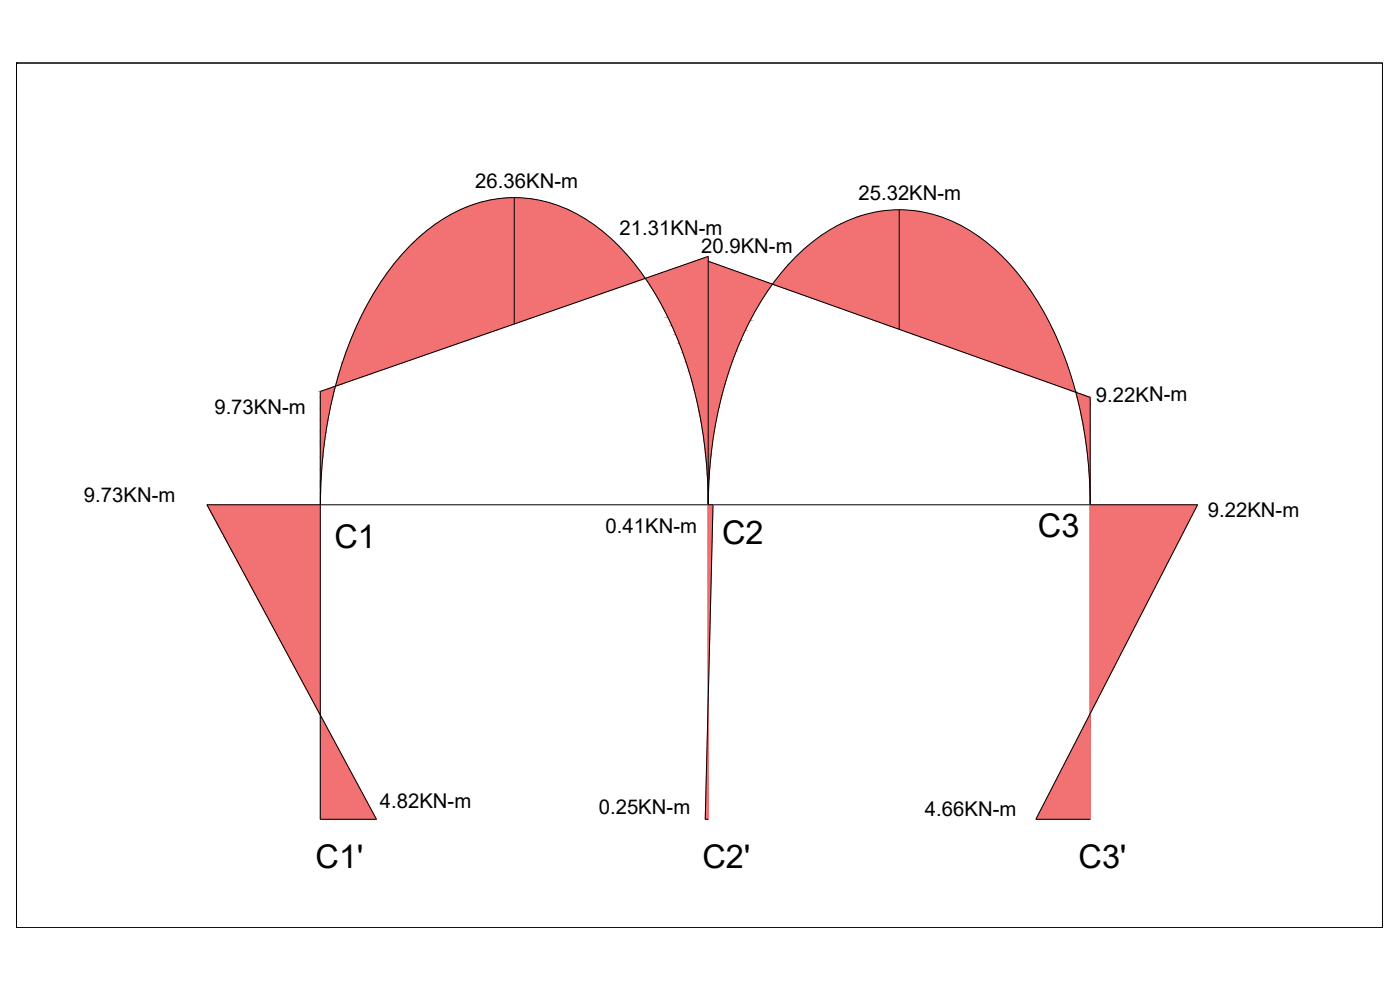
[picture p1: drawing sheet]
<svg xmlns="http://www.w3.org/2000/svg" width="420mm" height="297mm" viewBox="0 0 420 297" stroke-linecap="round" stroke-linejoin="round" font-family="sans-serif">
<!-- layer: 0 -->
<path d="M4.9 18.9v259.5h410v-259.5M4.9 18.9h.1M4.9 18.9v259.5M4.9 18.9h410M414.9 18.9h.1M154.3 59.3v37.9M212.5 78.4l114.7 40.8v126.6h-16.3l48.5-94.3h-297.3l50.9 94.3h-16.9v-128.3l116.4-40.6v168.9h-.8l2.3-94.3M269.9 62.9v35.9M96.2 151.4a127.6 127.6 0 0 1 14.5-60.8 65.6 65.6 0 0 1 24.5-26.2 38.8 38.8 0 0 1 41.8 2.1 71.8 71.8 0 0 1 23.4 28.6 129.6 129.6 0 0 1 12.1 56.3 120.8 120.8 0 0 1 14.4-58.4 63.7 63.7 0 0 1 24.2-25.2 39 39 0 0 1 41.1 2.1 69.4 69.4 0 0 1 23 27.5 121.9 121.9 0 0 1 12 54M4.9 278.4h.1M4.9 278.4h410" fill="none" stroke="#000" stroke-width=".3"/>
<g fill="#f27172" stroke="#f27172" stroke-width=".3">
<path d="M209.4 78l3.1-1.1v1.1z"/>
<path d="M212.5 78.4l2.5 .9h-2.5z"/>
<path d="M154.3 96.1h3.3l-3.3 1.1z"/>
<path d="M267 97.8h2.9v1z"/>
<path d="M100.9 115.2h1.8l-2 .7z"/>
<path d="M96.6 117.3l4.1-1.4-.4 1.4z"/>
<path d="M298.8 109.1h21.4l2.6 8.4z"/>
<path d="M322.9 117.7l2.5 .9h-2.3z"/>
<path d="M96.1 148.3v3.2z"/>
<path d="M327.1 147.6l.1 .7z"/>
<path d="M212.5 151.5h1.5l-1.5 58.6z"/>
<path d="M212.5 210.1v4.1z"/>
<path d="M327.2 151.5h32.2l-30.1 58.6z"/>
<path d="M95.9 214.2h.2v.3z"/>
<path d="M327.2 214.2v.3h-.2z"/>
<path d="M96.1 214.5l16.9 31.3h-16.9z"/>
<path d="M154.3 59.3l1.1 .1zM151.9 59.4l2.4-.1z"/>
<path d="M151.9 59.4l2.4 .2v-.2zM149.5 59.6l2.4-.2 2.4 .2z"/>
<path d="M154.3 59.4l5.5 .3zM154.3 59.4l5.5 .3h-5.5z"/>
<path d="M149.5 59.6l4.8 .5v-.5zM147.1 60.1l2.4-.5 4.8 .5z"/>
<path d="M147.1 60.1l7.2 .5v-.5zM144.6 60.6l2.5-.5 7.2 .5z"/>
<path d="M154.3 59.7l10.8 1.2-5.3-1.2zM154.3 59.7l10.8 1.2h-10.8z"/>
<path d="M144.6 60.6l9.7 .7v-.7zM142.2 61.3l2.4-.7 9.7 .7z"/>
<path d="M142.2 61.3l12.1 .9v-.9zM139.9 62.2l2.3-.9 12.1 .9z"/>
<path d="M154.3 60.9l16 2-5.2-2zM154.3 60.9l16 2h-16z"/>
<path d="M269.9 62.9v.4h3.7zM266 63.3l3.9-.4v.4z"/>
<path d="M139.9 62.2l14.4 1.1v-1.1zM137.5 63.3l2.4-1.1 14.4 1.1z"/>
<path d="M266 63.3l3.9 .1v-.1zM263.9 63.4l2.1-.1 3.9 .1z"/>
<path d="M269.9 63.3l6.1 .1zM269.9 63.3l6.1 .1h-6.1z"/>
<path d="M137.5 63.3l16.8 1.2v-1.2zM135.2 64.5l2.3-1.2 16.8 1.2z"/>
<path d="M263.9 63.4l6 1.4v-1.4zM258 64.8l5.9-1.4 6 1.4z"/>
<path d="M269.9 63.4l12.2 1.6-6.1-1.6zM269.9 63.4l12.2 1.6h-12.2z"/>
<path d="M154.3 62.9l21.2 2.7-5.2-2.7zM154.3 62.9l21.2 2.7h-21.2z"/>
<path d="M135.2 64.5l19.1 1.3v-1.3zM132.9 65.8l2.3-1.3 19.1 1.3z"/>
<path d="M258 64.8l11.9 2.4v-2.4zM252.3 67.2l5.7-2.4 11.9 2.4z"/>
<path d="M132.9 65.8l21.4 1.5v-1.5zM130.6 67.3l2.3-1.5 21.4 1.5z"/>
<path d="M269.9 65l18.1 2.5-5.9-2.5zM269.9 65l18.1 2.5h-18.1z"/>
<path d="M130.6 67.3l23.7 1.6v-1.6zM128.4 68.9l2.2-1.6 23.7 1.6z"/>
<path d="M154.3 65.6l26.1 3.4-4.9-3.4zM154.3 65.6l26.1 3.4h-26.1z"/>
<path d="M252.3 67.2l17.6 3.3v-3.3zM246.7 70.5l5.6-3.3 17.6 3.3z"/>
<path d="M128.4 68.9l25.9 1.8v-1.8zM126.3 70.7l2.1-1.8 25.9 1.8z"/>
<path d="M269.9 67.5l23.8 3.5-5.7-3.5zM269.9 67.5l23.8 3.5h-23.8z"/>
<path d="M126.3 70.7l28 2v-2zM124.1 72.7l2.2-2 28 2z"/>
<path d="M154.3 69l30.8 4.2-4.7-4.2zM154.3 69l30.8 4.2h-30.8z"/>
<path d="M246.7 70.5l23.2 4.1v-4.1zM241.5 74.6l5.2-4.1 23.2 4.1z"/>
<path d="M124.1 72.7l30.2 2v-2zM124.1 72.7l30.2 2h-32.2z"/>
<path d="M269.9 71l29.3 4.4-5.5-4.4zM269.9 71l29.3 4.4h-29.3z"/>
<path d="M122.1 74.7l32.2 2.2v-2.2zM122.1 74.7l32.2 2.2h-34.2z"/>
<path d="M154.3 73.2l35.2 4.8-4.4-4.8zM154.3 73.2l35.2 4.8h-35.2z"/>
<path d="M209.4 78l3.1 .4v-.4zM208.4 78.4l1-.4 3.1 .4z"/>
<path d="M120.1 76.9l34.2 2.4v-2.4zM120.1 76.9l34.2 2.4h-36.2z"/>
<path d="M241.5 74.6l28.4 4.9v-4.9zM236.5 79.5l5-4.9 28.4 4.9z"/>
<path d="M269.9 75.4l34.3 5.2-5-5.2zM269.9 75.4l34.3 5.2h-34.3z"/>
<path d="M208.4 78.4l4.1 3.4v-3.4zM198.7 81.8l9.7-3.4 4.1 3.4z"/>
<path d="M154.3 78l38 3.8-2.8-3.8zM154.3 78l38 3.8h-38z"/>
<path d="M118.1 79.3l36.2 2.5v-2.5zM118.1 79.3l36.2 2.5h-38z"/>
<path d="M198.7 81.8l13.8 1.8v-1.8zM193.7 83.6l5-1.8 13.8 1.8z"/>
<path d="M154.3 81.8l39.4 1.8-1.4-1.8zM154.3 81.8l39.4 1.8h-39.4z"/>
<path d="M236.5 79.5l33.4 4.9v-4.9zM236.5 79.5l33.4 4.9h-37.3z"/>
<path d="M212.5 79.3l16.7 5.1-14.2-5.1zM212.5 79.3l16.7 5.1h-16.7z"/>
<path d="M116.3 81.8l38 2.6v-2.6zM116.3 81.8l38 2.6h-39.8z"/>
<path d="M232.6 84.4l37.3 .8v-.8zM232.6 84.4l37.3 .8h-38.1z"/>
<path d="M212.5 84.4l19.3 .8-2.6-.8zM212.5 84.4l19.3 .8h-19.3z"/>
<path d="M193.7 83.6l18.8 2.1v-2.1zM193.7 83.6l18.8 2.1h-17.4z"/>
<path d="M269.9 80.6l39 6.1-4.7-6.1zM269.9 80.6l39 6.1h-39z"/>
<path d="M114.5 84.4l39.8 2.7v-2.7zM114.5 84.4l39.8 2.7h-41.6z"/>
<path d="M212.5 85.2l17.5 2.6 1.8-2.6zM212.5 85.2l17.5 2.6h-17.5z"/>
<path d="M195.1 85.7l17.4 2.3v-2.3zM195.1 85.7l17.4 2.3h-16z"/>
<path d="M112.7 87.1l41.6 2.8v-2.8zM112.7 87.1l41.6 2.8h-43.2z"/>
<path d="M196.5 88l16 2.3v-2.3zM196.5 88l16 2.3h-14.6z"/>
<path d="M212.5 87.8l15.8 2.7 1.7-2.7zM212.5 87.8l15.8 2.7h-15.8z"/>
<path d="M197.9 90.3l14.6 2.4v-2.4zM197.9 90.3l14.6 2.4h-13.3z"/>
<path d="M111.1 89.9l43.2 2.9v-2.9zM111.1 89.9l43.2 2.9h-44.8z"/>
<path d="M212.5 90.5l14.2 2.7 1.6-2.7zM212.5 90.5l14.2 2.7h-14.2z"/>
<path d="M269.9 86.7l43.3 6.8-4.3-6.8zM269.9 86.7l43.3 6.8h-43.3z"/>
<path d="M199.2 92.7l13.3 2.5v-2.5zM199.2 92.7l13.3 2.5h-12.1z"/>
<path d="M109.5 92.8l44.8 3v-3zM109.5 92.8l44.8 3h-46.4z"/>
<path d="M212.5 93.2l12.7 2.9 1.5-2.9zM212.5 93.2l12.7 2.9h-12.7z"/>
<path d="M154.3 83.6l3.3 12.5 36.1-12.5zM154.3 83.6l3.3 12.5h-3.3z"/>
<path d="M107.9 95.8l46.4 .3v-.3zM107.9 95.8l46.4 .3h-46.5z"/>
<path d="M107.8 96.1l46.5 1.1v-1.1zM107.8 96.1l46.5 1.1h-47z"/>
<path d="M269.9 93.5l45.4 4.3-2.1-4.3zM269.9 93.5l45.4 4.3h-45.4z"/>
<path d="M231.8 85.2l38.1 12.6v-12.6zM231.8 85.2l38.1 12.6h-2.9z"/>
<path d="M200.4 95.2l12.1 2.6v-2.6zM200.4 95.2l12.1 2.6h-10.8z"/>
<path d="M269.9 97.8l46 1-.6-1zM269.9 97.8l46 1h-46z"/>
<path d="M107.3 97.2l42 1.8 5-1.8zM107.3 97.2l42 1.8h-42.8z"/>
<path d="M212.5 96.1l11.2 2.9 1.5-2.9zM212.5 96.1l11.2 2.9h-11.2z"/>
<path d="M201.7 97.8l10.8 2.6v-2.6zM201.7 97.8l10.8 2.6h-9.7z"/>
<path d="M269.9 98.8l47.1 2.2-1.1-2.2zM269.9 98.8l47.1 2.2h-40.9z"/>
<path d="M212.5 99l9.8 3.1 1.4-3.1zM212.5 99l9.8 3.1h-9.8z"/>
<path d="M106.5 99l33.5 3.2 9.3-3.2zM106.5 99l33.5 3.2h-34.8z"/>
<path d="M202.8 100.4l9.7 2.7v-2.7zM202.8 100.4l9.7 2.7h-8.6z"/>
<path d="M212.5 102.1l8.5 3.2 1.3-3.2zM212.5 102.1l8.5 3.2h-8.5z"/>
<path d="M105.2 102.2l25.3 3.3 9.5-3.3zM105.2 102.2l25.3 3.3h-26.6z"/>
<path d="M203.9 103.1l8.6 2.7v-2.7zM203.9 103.1l8.6 2.7h-7.6z"/>
<path d="M212.5 105.3l7.2 3.2 1.3-3.2zM212.5 105.3l7.2 3.2h-7.2z"/>
<path d="M204.9 105.8l7.6 2.8v-2.8zM204.9 105.8l7.6 2.8h-6.6z"/>
<path d="M103.9 105.5l16.9 3.4 9.7-3.4zM103.9 105.5l16.9 3.4h-18.1z"/>
<path d="M276.1 101l44.1 8.1-3.2-8.1zM276.1 101l44.1 8.1h-21.4z"/>
<path d="M205.9 108.6l6.6 2.8v-2.8zM205.9 108.6l6.6 2.8h-5.7z"/>
<path d="M212.5 108.5l6.1 3.3 1.1-3.3zM212.5 108.5l6.1 3.3h-6.1z"/>
<path d="M102.7 108.9l8.1 3.4 10-3.4zM102.7 108.9l8.1 3.4h-9.2z"/>
<path d="M206.8 111.4l5.7 2.9v-2.9zM206.8 111.4l5.7 2.9h-4.9z"/>
<path d="M212.5 111.8l5.1 3.4 1-3.4zM212.5 111.8l5.1 3.4h-5.1z"/>
<path d="M101.6 112.3l1.1 2.9 8.1-2.9zM101.6 112.3l1.1 2.9h-1.8z"/>
<path d="M207.6 114.3l4.9 3v-3zM207.6 114.3l4.9 3h-4.1z"/>
<path d="M298.8 109.1l23.4 8.4h.6zM322.2 117.5h.6l.1 .2z"/>
<path d="M96.6 117.3l3.7 .2v-.2zM96.1 117.5l.5-.2 3.7 .2z"/>
<path d="M212.5 115.2l4.1 3.4 1-3.4zM212.5 115.2l4.1 3.4h-4.1z"/>
<path d="M323.1 118.6l4.1 .6-1.8-.6zM323.1 118.6l4.1 .6h-4z"/>
<path d="M96.1 117.5l3.7 1.8 .5-1.8zM96.1 117.5l3.7 1.8h-3.7z"/>
<path d="M208.4 117.3l4.1 3v-3zM208.4 117.3l4.1 3h-3.4z"/>
<path d="M323.2 119.2l4 2.1v-2.1zM323.2 119.2l4 2.1h-3.4z"/>
<path d="M212.5 118.6l3.3 3.5 .8-3.5zM212.5 118.6l3.3 3.5h-3.3z"/>
<path d="M96.1 119.3l2.9 3.4 .8-3.4zM96.1 119.3l2.9 3.4h-2.9z"/>
<path d="M209.1 120.3l3.4 3v-3zM209.1 120.3l3.4 3h-2.8z"/>
<path d="M323.8 121.3l3.4 3.6v-3.6zM323.8 121.3l3.4 3.6h-2.6z"/>
<path d="M212.5 122.1l2.5 3.6 .8-3.6zM212.5 122.1l2.5 3.6h-2.5z"/>
<path d="M96.1 122.7l2.3 3.5 .6-3.5zM96.1 122.7l2.3 3.5h-2.3z"/>
<path d="M209.7 123.3l2.8 3v-3zM209.7 123.3l2.8 3h-2.2z"/>
<path d="M324.6 124.9l2.6 3.7v-3.7zM324.6 124.9l2.6 3.7h-2z"/>
<path d="M212.5 125.7l1.9 3.6 .6-3.6zM212.5 125.7l1.9 3.6h-1.9z"/>
<path d="M210.3 126.3l2.2 3.1v-3.1zM210.3 126.3l2.2 3.1h-1.7z"/>
<path d="M96.1 126.2l1.7 3.5 .6-3.5zM96.1 126.2l1.7 3.5h-1.7z"/>
<path d="M325.2 128.6l2 3.8v-3.8zM325.2 128.6l2 3.8h-1.4z"/>
<path d="M210.8 129.4l1.7 3.1v-3.1zM210.8 129.4l1.7 3.1h-1.2z"/>
<path d="M212.5 129.3l1.3 3.6 .6-3.6zM212.5 129.3l1.3 3.6h-1.3z"/>
<path d="M96.1 129.7l1.2 3.6 .5-3.6zM96.1 129.7l1.2 3.6h-1.2z"/>
<path d="M211.3 132.5l1.2 3.1v-3.1zM211.3 132.5l1.2 3.1h-.8z"/>
<path d="M325.8 132.4l1.4 3.7v-3.7zM325.8 132.4l1.4 3.7h-.9z"/>
<path d="M212.5 132.9l.8 3.7 .5-3.7zM212.5 132.9l.8 3.7h-.8z"/>
<path d="M96.1 133.3l.8 3.6 .4-3.6zM96.1 133.3l.8 3.6h-.8z"/>
<path d="M211.7 135.6l.8 3.2v-3.2zM211.7 135.6l.8 3.2h-.5z"/>
<path d="M326.3 136.1l.9 3.8v-3.8zM326.3 136.1l.9 3.8h-.5z"/>
<path d="M212.5 136.6l.5 3.7 .3-3.7zM212.5 136.6l.5 3.7h-.5z"/>
<path d="M96.1 136.9l.4 3.6 .4-3.6zM96.1 136.9l.4 3.6h-.4z"/>
<path d="M212 138.8l.5 3.1v-3.1zM212 138.8l.5 3.1h-.3z"/>
<path d="M326.7 139.9l.5 3.8v-3.8zM326.7 139.9l.5 3.8h-.2z"/>
<path d="M212.5 140.3l.3 3.7 .2-3.7zM212.5 140.3l.3 3.7h-.3z"/>
<path d="M96.1 140.5l.2 3.6 .2-3.6zM96.1 140.5l.2 3.6h-.2z"/>
<path d="M212.2 141.9l.3 3.2v-3.2zM212.2 141.9l.3 3.2z"/>
<path d="M327 143.7l.2 3.9v-3.9zM327 143.7l.2 3.9z"/>
<path d="M212.5 144l.1 3.7 .2-3.7zM212.5 144l.1 3.7z"/>
<path d="M96.1 144.1l.1 3.7 .1-3.7zM96.1 144.1l.1 3.7z"/>
<path d="M212.5 148.3v3.2zM212.5 148.3v3.2z"/>
<path d="M327.1 147.6l.1 .7zM327.1 148.3l.1 3.2z"/>
<path d="M212.5 147.7l.1 .6zM212.5 147.7l.1 .6z"/>
<path d="M212.4 145.1l.1 3.2zM212.4 145.1l.1 3.2z"/>
<path d="M96.1 147.8l.1 .5zM96.1 147.8l.1 .5z"/>
<path d="M327.2 151.5v58.6h2.1zM327.2 210.1h2.1l-2.1 4.1z"/>
<path d="M62.1 151.5l34 62.7v-62.7zM62.1 151.5l34 62.7h-.2z"/>
<path d="M327 214.5l.2 31.3v-31.3zM327 214.5l.2 31.3h-16.3z"/>
<path d="M212.5 214.2v31.6zM212.5 214.2v31.6h-.8z"/>
</g>
<g font-size="9.8">
<text x="311.5" y="161.1">C3</text>
<text x="100.4" y="164.5">C1</text>
<text x="216.7" y="163.1">C2</text>
<text x="94.7" y="260.4">C1'</text>
<text x="210.8" y="260.4">C2'</text>
<text x="323.7" y="260.4">C3'</text>
</g>
<g font-size="6.1">
<text x="142.6" y="56.5">26.36KN-m</text>
<text x="257.6" y="60.1">25.32KN-m</text>
<text x="186" y="70.6">21.31KN-m</text>
<text x="210.4" y="76">20.9KN-m</text>
<text x="64.3" y="124.4">9.73KN-m</text>
<text x="328.9" y="120.5">9.22KN-m</text>
<text x="25.2" y="150.6">9.73KN-m</text>
<text x="362.5" y="155.1">9.22KN-m</text>
<text x="181.8" y="160">0.41KN-m</text>
<text x="114" y="242.5">4.82KN-m</text>
<text x="179.7" y="244.2">0.25KN-m</text>
<text x="277.6" y="244.9">4.66KN-m</text>
</g>
</svg>
